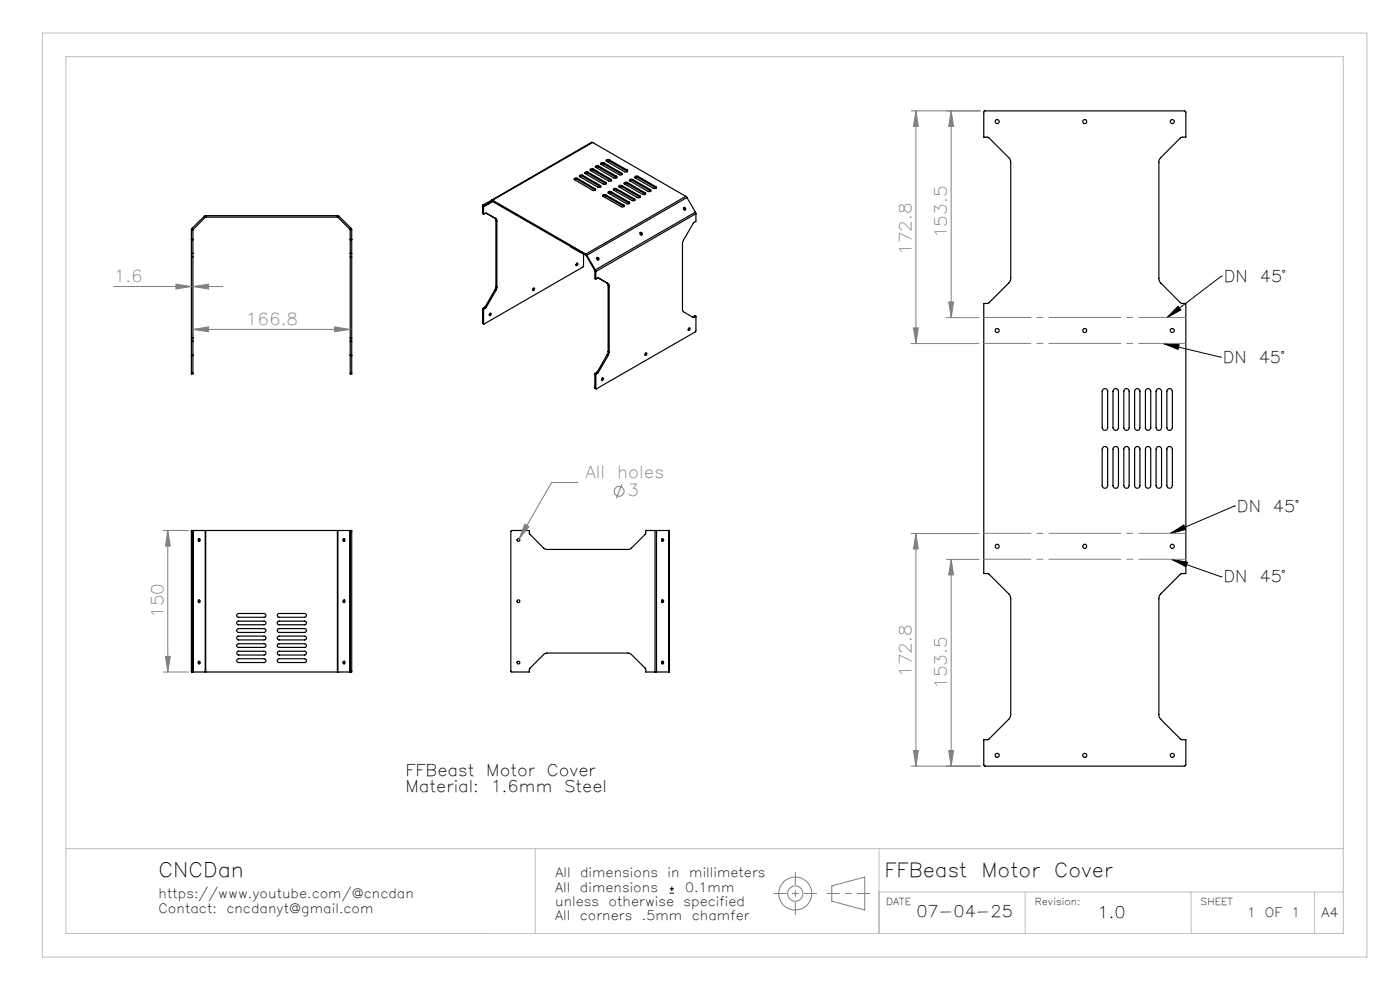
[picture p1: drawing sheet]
<svg xmlns="http://www.w3.org/2000/svg" width="297mm" height="210mm" viewBox="0 0 297 210" stroke-linecap="round" stroke-linejoin="round" font-family="sans-serif">
<g fill="none" stroke="#000" stroke-width=".25">
<path d="M122.4 37.8a.32 .32 0 0 0-.4-.1 .32 .32 0 0 0-.1 .4l3.8 2.2a.32 .32 0 0 0 .4 .2 .32 .32 0 0 0 .2-.5M122.4 38.1h-.6M122.4 37.8l3.9 2.2M122.4 37.8v.3M122.4 38.1l3.9 2.2M123.6 37.2a.32 .32 0 0 0-.5-.1 .32 .32 0 0 0-.1 .4l3.8 2.2a.32 .32 0 0 0 .5 .1 .32 .32 0 0 0 .1-.4M123.6 37.4l-.6 .1M123.6 37.2l3.8 2.2M123.6 37.2v.2M123.6 37.4l3.8 2.2M124.7 36.5a.32 .32 0 0 0-.4-.1 .32 .32 0 0 0-.2 .4l3.9 2.2a.33 .33 0 0 0 .4 .1 .33 .33 0 0 0 .1-.4M124.7 36.8h-.6"/>
<path d="M124.7 36.5l3.8 2.2M124.7 36.5v.3M124.7 36.8l3.8 2.2M125.7 30.2h-.2l-21.2 12.3M125.7 30.2l-21.2 12.3M125.7 30.2l19.8 11.5M125.8 35.8a.38 .38 0 0 0-.4 0 .38 .38 0 0 0-.2 .3l3.9 2.3a.32 .32 0 0 0 .4 .1 .32 .32 0 0 0 .1-.4M125.8 36.1l-.6 .1M125.8 35.8l3.8 2.3M125.8 35.8v.3M125.8 36.1l3.8 2.2M127 35.2a.32 .32 0 0 0-.5-.1 .32 .32 0 0 0-.1 .4l3.8 2.2a.33 .33 0 0 0 .5 .1 .33 .33 0 0 0 .1-.4"/>
<path d="M127 35.4l-.6 .1M127 35.2l3.8 2.2M127 35.2v.2M127 35.4l3.8 2.3M127.4 39.4v.2M127.4 39.6h.1M128.1 34.5a.38 .38 0 0 0-.4 0 .38 .38 0 0 0-.2 .3l3.9 2.3a.32 .32 0 0 0 .4 .1 .32 .32 0 0 0 .1-.4M128.1 34.8h-.6M128.1 34.5l3.8 2.3M128.1 34.5v.3M128.1 34.8l3.8 2.2M128.5 38.7v.3"/>
<path d="M128.5 39h.1M129.2 33.9a.32 .32 0 0 0-.4-.1 .32 .32 0 0 0-.1 .4l3.8 2.2a.33 .33 0 0 0 .5 .1 .33 .33 0 0 0 .1-.4M129.2 34.1l-.6 .1M129.2 33.9v.2M129.2 33.9l3.9 2.2M129.2 34.1l3.9 2.3M129.6 38.1v.2M129.6 38.3h.1M130.8 37.4v.3M130.8 37.7h.1M131.9 39.4a.32 .32 0 0 0-.4-.2 .32 .32 0 0 0-.1 .5l3.8 2.2a.33 .33 0 0 0 .4 .1 .33 .33 0 0 0 .1-.5M131.9 39.6h-.6"/>
<path d="M131.9 39.4l3.8 2.1M131.9 36.8v.2M131.9 39.4v.2M131.9 39.6l3.8 2.2M131.9 37h.1M133.1 38.7a.4 .4 0 0 0-.5-.1 .4 .4 0 0 0-.2 .4l3.9 2.2a.32 .32 0 0 0 .5 .2 .32 .32 0 0 0 .1-.5M133.1 39h-.7M133.1 38.7l3.8 2.2M133.1 36.1v.3M133.1 38.7v.3M133.1 39l3.8 2.2M133.1 36.4h.1"/>
<path d="M134.2 38.1a.32 .32 0 0 0-.4-.2 .32 .32 0 0 0-.2 .5l3.8 2.2a.33 .33 0 0 0 .5 .1 .33 .33 0 0 0 .1-.5M134.2 38.3h-.6M134.2 38.1l3.8 2.1M134.2 38.1v.2M134.2 38.3l3.8 2.2M135.3 37.4a.38 .38 0 0 0-.4-.1 .38 .38 0 0 0-.2 .4l3.9 2.2a.32 .32 0 0 0 .4 .1 .32 .32 0 0 0 .1-.4M135.3 37.7h-.6M135.3 37.4l3.8 2.2M135.3 37.4v.3M135.3 37.7l3.8 2.2M139.1 39.6v.3M139.1 39.9h.1"/>
<path d="M208.8 23.6l42.6-.1 .2 .3v5.3l-1.2 .1-4.2 4.2-.3 .8v25.1l.3 .7 4.2 4.2 1.2 .2v57.3l-1.2 .1-4.2 4.2-.3 .7v25.2l.3 .6 4.2 4.3 1.2 .1v5.3l-.3 .3h-42.4l-.2-.2v-5.4l1.1-.1 4.3-4.3 .3-.9v-24.9l-.3-.6-4.3-4.4h-1.1v-57.3l1.1-.1 4.3-4.4 .3-.6v-24.9l-.3-.9-4.3-4.3-1.1-.1zM40.6 50.8v.1M40.6 53.8v.7M40.6 48.8v2M40.6 50.9v2.9M40.6 54.5v17.2M40.6 48.8h.3M40.6 50.8h.3M40.6 50.9h.3M40.6 53.8h.3M40.6 54.5h.3M40.7 48.4l-.1 .4"/>
<path d="M40.7 48.4l.3 .3M40.9 50.8v.1M40.9 53.8v.7M40.9 48.8v2M40.9 50.9v2.9M40.9 54.5v17.2M41 48.7l-.1 .1M43.3 45.9l-2.6 2.5M43.3 45.9l.2 .2M43.5 46.1l-2.5 2.6M43.6 45.7l-.3 .2M43.6 46.1h-.1"/>
<path d="M43.6 45.7v.4M43.6 45.7h28M43.6 46.1h28M71.6 45.7l.3 .2M71.6 46.1h.1M71.6 45.7v.4M71.7 46.1l2.6 2.6M71.9 45.9l-.2 .2M71.9 45.9l2.6 2.5M74.3 48.7v.1M74.3 50.8v.1M74.3 53.8v.7"/>
<path d="M74.3 48.8v2M74.3 50.9v2.9M74.3 54.5v17.2M74.3 48.8h.3M74.3 50.8h.3M74.3 50.9h.3M74.3 53.8h.3M74.3 54.5h.3M74.5 48.4l.1 .4M74.5 48.4l-.2 .3M74.6 50.8v.1M74.6 53.8v.7"/>
<path d="M74.6 48.8v2M74.6 50.9v2.9M74.6 54.5v17.2M102.4 43.7l.2 .1M102.4 43.7v1.6l.2 .2M102.4 43.5v.2M102.4 43.5l.2 .3M102.6 43.8v1.7M102.6 43.8h.1M103.2 45.2l-.6 .3M103.2 45.2l1.8 1.1M103.2 45.2l2 1.2"/>
<path d="M104.3 42.5h.2M104.3 42.5l.1 .2M104.3 42.5l-1.9 1M104.4 42.7h.1M104.4 42.7l-1.8 1.1M104.5 42.7l19.8 11.4M104.5 42.5v.2M104.5 42.5l19.8 11.4M104.5 42.7l-1.9 1.1M105 46.3l.2 .4M105 46.3l.2 .1M105.2 46.4l.2 .5"/>
<path d="M105.2 46.7l.2 .2M105.2 46.7v14.1M105.4 46.9v14M121.1 52.3l2.2 1.3M122.3 55.8h.1a.25 .25 0 0 1 .1 .3 .25 .25 0 0 1-.3 .1zM122.4 55.8l-.2 .4M123 53.5h.1M123.8 53.9l-.1 2.7-21 12.1-.1-.1M124.3 53.9l.2 .2M124.3 54.1l.1 .1M124.3 53.9v.2M124.4 54.2l1.8 3.2"/>
<path d="M124.5 54.1l-.1 .1M124.5 54.1l1.8 3.1M126.2 57.4v.1M126.2 57.5l.2 .1M126.2 57.5v1.6l.2 .1M126.3 40v.3M126.3 40.3h.1M126.3 57.2l.1 .4M126.3 57.2l-.1 .2M126.4 59.2l.5-.3 2.1 1.3M126.4 57.6v1.6M126.6 54.7l.3 .1v.4"/>
<path d="M128.5 41.3a.32 .32 0 0 0-.4-.1 .32 .32 0 0 0-.1 .5l3.8 2.1a.32 .32 0 0 0 .4 .2 .32 .32 0 0 0 .2-.5M128.5 41.6h-.6M128.5 41.3l3.9 2.2M128.5 41.3v.3M128.5 41.6l3.9 2.2M129.6 40.7a.32 .32 0 0 0-.4-.2 .32 .32 0 0 0-.1 .5l3.8 2.2a.32 .32 0 0 0 .5 .1 .32 .32 0 0 0 .1-.4M129.6 40.9h-.6M129.6 40.7l3.9 2.2M129.6 40.7v.2M129.6 40.9l3.9 2.2M130.8 40a.32 .32 0 0 0-.5-.1 .32 .32 0 0 0-.1 .4l3.9 2.2a.32 .32 0 0 0 .4 .2 .32 .32 0 0 0 .1-.5M130.8 40.3h-.6"/>
<path d="M130.8 40l3.8 2.2M130.8 40v.3M130.8 40.3l3.8 2.2M132.4 43.5v.3M132.4 43.8h.1M133.5 42.9v.2M133.5 43.1v.1M134.6 42.2v.3M134.6 42.5h.1M135.7 41.5v.3M135.7 41.8l.1 .1M135.8 49.4l.3 .1v.4"/>
<path d="M136.9 40.9v.3M136.9 41.2h.1M138 40.2v.3M138 40.5v.1M145 44.1l.2 .1 .1 .3M145.5 41.7l.2 .2M145.5 41.7l-21.2 12.2M145.7 41.9l-21.2 12.2M145.7 41.9l1.8 3.1M147.5 45l.1 .3M147.5 45l-21.2 12.2M147.6 45.3v1.6l-.5 .4-2.1 3.6-.2 .7v14.2l.2 .3 2.1 1.3 .1-.1"/>
<path d="M147.6 45.3l-21.2 12.3M40.6 79.2v.1h.3v-.1M40.6 75.3v.1M40.6 71.7v.7M40.6 72.4v2.9M40.6 75.4v3.8M40.6 79.2h.3M40.6 75.4h.3M40.6 75.3h.3M40.6 72.4h.3M40.6 71.7h.3M40.9 75.3v.1"/>
<path d="M40.9 71.7v.7M40.9 72.4v2.9M40.9 75.4v3.8M74.3 79.2v.1h.3v-.1M74.3 75.3v.1M74.3 71.7v.7M74.3 72.4v2.9M74.3 75.4v3.8M74.3 79.2h.3M74.3 75.4h.3M74.3 75.3h.3M74.3 72.4h.3"/>
<path d="M74.3 71.7h.3M74.6 75.3v.1M74.6 71.7v.7M74.6 72.4v2.9M74.6 75.4v3.8M102.4 68.5l.2 .2M102.4 65.5v3M102.4 65.5l.2 .1M102.4 68.5l.2 .1M102.6 65.6v3M102.7 65.3l.2 .1M102.7 65.3l-.3 .2"/>
<path d="M102.9 65l-.2 .3M102.9 65.4l-.3 .2M102.9 65l.3 .2M103.2 65.2l-.3 .2M104 66.5l-.2 .3M105 61.5l.2 .1M105 61.5l-2.1 3.5M105.2 60.8l-.2 .7M105.2 61.6l-2 3.6M105.2 60.8l.2 .1M105.4 60.9l-.2 .7M113.1 61.2l.1-.1a.23 .23 0 0 1 .2 .4 .23 .23 0 0 1-.4 0z"/>
<path d="M113.2 61.1l-.2 .4M126.2 79.2v3.1M126.2 79.2l.2 .2M126.4 79.4v3M126.5 79l.3 .2M126.5 79l-.3 .2M126.8 78.8l-.3 .2M126.8 78.8l.2 .1M126.8 79.2l-.4 .2M127 78.9l-.2 .3M128.8 75.2l.2 .2M128.8 75.2l-2 3.6"/>
<path d="M129 74.5l-.2 .7M129 60.5l.2 .1M129 74.5l.2 .2M129 60.5v14M129 60.2l.2 .4M129 60.2l-.2-.2 .2 .5M129 75.4l-2 3.5M129.2 74.7l-.2 .7M129.2 60.6v14.1M136.9 75l.2-.1a.25 .25 0 0 1 .1 .3 .25 .25 0 0 1-.4 .1zM137 74.9l-.2 .3M146.1 69.7l.2-.1a.24 .24 0 0 1 0 .3 .24 .24 0 0 1-.3 0z"/>
<path d="M146.2 69.6l-.2 .3M146.8 67.2h.2M147 67.2l.2 .1M147.6 67.1v3.1l-.1 .2-21 12.1-.1-.1M147.6 67.1l-.4 .2M147.6 67.1l-.2-.1-.4 .2M126.2 82.3l.2 .2M126.2 82.3l.2 .1M127.7 80.3l.1-.1a.23 .23 0 0 1 .2 .3 .23 .23 0 0 1-.4 .1zM127.8 80.2l-.2 .3M234 94.9a.57 .57 0 0 1 .6-.2 .57 .57 0 0 1 .4 .6v7.7a.58 .58 0 0 1-.6 .6 .58 .58 0 0 1-.6-.6v-7.7zM234 82.6a.57 .57 0 0 1 .6-.1 .57 .57 0 0 1 .4 .5v7.7a.58 .58 0 0 1-.6 .6 .58 .58 0 0 1-.6-.6v-7.7z"/>
<path d="M236.3 94.9a.57 .57 0 0 1 .6-.2 .57 .57 0 0 1 .4 .6v7.7a.58 .58 0 0 1-.6 .6 .58 .58 0 0 1-.6-.6v-7.7zM236.3 82.6a.57 .57 0 0 1 .6-.1 .57 .57 0 0 1 .4 .5v7.7a.58 .58 0 0 1-.6 .6 .58 .58 0 0 1-.6-.6v-7.7zM238.6 94.9a.55 .55 0 0 1 .6-.1 .55 .55 0 0 1 .3 .5v7.7a.56 .56 0 0 1-.5 .6 .56 .56 0 0 1-.6-.6v-7.7zM238.6 82.6a.55 .55 0 0 1 .6-.1 .55 .55 0 0 1 .3 .5v7.7a.56 .56 0 0 1-.5 .6 .56 .56 0 0 1-.6-.6v-7.7zM240.9 94.9a.55 .55 0 0 1 .6-.1 .55 .55 0 0 1 .3 .5v7.7a.56 .56 0 0 1-.5 .6 .56 .56 0 0 1-.6-.6v-7.7zM240.9 82.6a.55 .55 0 0 1 .6-.1 .55 .55 0 0 1 .3 .5v7.7a.56 .56 0 0 1-.5 .6 .56 .56 0 0 1-.6-.6v-7.7zM243.1 94.9a.57 .57 0 0 1 .7-.2 .57 .57 0 0 1 .3 .6v7.7a.56 .56 0 0 1-.5 .6 .56 .56 0 0 1-.6-.6v-7.7zM243.1 82.6a.57 .57 0 0 1 .7-.1 .57 .57 0 0 1 .3 .5v7.7a.56 .56 0 0 1-.5 .6 .56 .56 0 0 1-.6-.6v-7.7zM245.4 82.6a.57 .57 0 0 1 .7-.1 .57 .57 0 0 1 .3 .5v7.7a.58 .58 0 0 1-.6 .6 .58 .58 0 0 1-.5-.6v-7.7zM245.4 94.9a.57 .57 0 0 1 .7-.2 .57 .57 0 0 1 .3 .6v7.7a.58 .58 0 0 1-.6 .6 .58 .58 0 0 1-.5-.6v-7.7zM247.7 82.6a.57 .57 0 0 1 .6-.1 .57 .57 0 0 1 .4 .5v7.7a.58 .58 0 0 1-.6 .6 .58 .58 0 0 1-.6-.6v-7.7zM247.7 94.9a.57 .57 0 0 1 .6-.2 .57 .57 0 0 1 .4 .6v7.7a.58 .58 0 0 1-.6 .6 .58 .58 0 0 1-.6-.6v-7.7z"/>
<path d="M40.6 112.7v29.6M40.6 112.7h.3M40.9 112.5v.2M40.9 112.5h-.3v.2M40.9 112.5h.1M40.9 112.7v29.6M41 112.5h2.5M41 112.5v30M42.2 114.3v.5M43.5 112.5h.1M43.5 112.5v30M43.6 112.5h28"/>
<path d="M43.6 112.5v30M71.6 112.5h.1M71.6 112.5v30M71.7 112.5h2.9v.2M71.7 112.5v30M72.8 114.3a.24 .24 0 0 1 .4 .2 .25 .25 0 0 1-.4 .3zM73.1 114.3v.5M74.3 112.7v-.2v30v-.2M74.3 112.7h.3M74.3 112.7v29.6M74.6 112.7v29.6M139 112.5h-2l-.1 .8-3 3-.6 .2h-17.4l-.6-.2-2.9-3-.1-.8h-3.7l-.2 .2 .1 29.8h3.8l.1-.7 3-3 .6-.3h17.2l.6 .2 3.1 3 .1 .8h2"/>
<path d="M139 112.5h.3M139 112.5v30M139.3 112.5h2.6M139.3 112.5v30M140.4 114.3a.25 .25 0 0 1 .4 .2 .25 .25 0 0 1-.4 .2zM140.4 114.3v.5M141.9 112.5h.1v30h-.1M141.9 112.5v30M42.2 127.3a.25 .25 0 0 1 .3 .3 .25 .25 0 0 1-.4 .1zM42.2 127.3v.5M50.3 136.7l.2-.1h5.5a.39 .39 0 0 1 .4 .3 .39 .39 0 0 1-.4 .4h-5.5l-.3-.2zM50.3 135.1l.3-.2h5.4a.41 .41 0 0 1 .4 .4 .41 .41 0 0 1-.4 .4h-5.5l-.3-.3z"/>
<path d="M50.3 131.9l.2-.1h5.5a.39 .39 0 0 1 .4 .3 .39 .39 0 0 1-.4 .4h-5.5l-.3-.2zM50.3 130.3l.3-.2h5.4a.41 .41 0 0 1 .4 .4 .41 .41 0 0 1-.4 .4h-5.4l-.4-.2zM50.3 139.9l.3-.2h5.4a.41 .41 0 0 1 .4 .4 .41 .41 0 0 1-.4 .4h-5.5l-.3-.3zM50.4 138.2l5.6-.1a.41 .41 0 0 1 .4 .4 .41 .41 0 0 1-.4 .5h-5.4a.41 .41 0 0 1-.4-.3 .41 .41 0 0 1 .2-.5zM50.4 133.4l5.6-.1a.41 .41 0 0 1 .4 .4 .41 .41 0 0 1-.4 .5h-5.4a.41 .41 0 0 1-.4-.3 .41 .41 0 0 1 .2-.5zM58.9 130.3l.3-.2h5.4a.41 .41 0 0 1 .4 .4 .41 .41 0 0 1-.4 .4h-5.4l-.3-.1zM58.9 136.7l.2-.1h5.5a.39 .39 0 0 1 .4 .3 .39 .39 0 0 1-.4 .4h-5.5l-.2-.1zM58.9 139.9l.3-.2h5.4a.41 .41 0 0 1 .4 .4 .41 .41 0 0 1-.4 .4h-5.5l-.2-.1zM58.9 135.1l.3-.2h5.4a.41 .41 0 0 1 .4 .4 .41 .41 0 0 1-.4 .4h-5.5l-.3-.3zM58.9 131.9l.2-.1h5.5a.39 .39 0 0 1 .4 .3 .39 .39 0 0 1-.4 .4h-5.5l-.2-.1zM59 138.2l5.6-.1a.41 .41 0 0 1 .4 .4 .41 .41 0 0 1-.4 .5h-5.4a.41 .41 0 0 1-.4-.3 .41 .41 0 0 1 .2-.5zM59 133.4l5.6-.1a.41 .41 0 0 1 .4 .4 .41 .41 0 0 1-.4 .5h-5.4a.41 .41 0 0 1-.4-.3 .41 .41 0 0 1 .2-.5z"/>
<path d="M72.9 127.3a.25 .25 0 0 1 .3 .3 .25 .25 0 0 1-.4 .1zM73.1 127.3v.5M140.4 127.3v.5M140.5 127.2a.26 .26 0 0 1 .3 .4 .26 .26 0 0 1-.4 .1zM40.6 142.3v.2h.3M40.6 142.3h.3M40.9 142.3v.2M40.9 142.5h.1M41 142.5h2.5M42.2 140.3v.5M43.5 142.5h.1M43.6 142.5h28"/>
<path d="M71.6 142.5h.1M72.8 140.3a.24 .24 0 0 1 .4 .2 .24 .24 0 0 1-.4 .2zM73.1 140.3v.5M74.3 142.3h.3M74.6 142.3v.2h-2.9M139 142.5h.3M139.3 142.5h2.6M140.4 140.3a.25 .25 0 0 1 .4 .2 .25 .25 0 0 1-.4 .2zM140.4 140.3v.5"/>
<circle cx="211.5" cy="25.8" r=".43"/>
<circle cx="230.1" cy="25.8" r=".43"/>
<circle cx="248.7" cy="25.8" r=".43"/>
<circle cx="126.8" cy="54.9" r=".26"/>
<circle cx="136" cy="49.5" r=".28"/>
<circle cx="145.2" cy="44.2" r=".26"/>
<circle cx="104" cy="66.7" r=".25"/>
<circle cx="211.5" cy="70.1" r=".42"/>
<circle cx="230.1" cy="70.1" r=".42"/>
<circle cx="248.7" cy="70.1" r=".42"/>
<circle cx="42.3" cy="114.6" r=".27"/>
<circle cx="110" cy="114.5" r=".3"/>
<circle cx="211.5" cy="115.9" r=".43"/>
<circle cx="230.1" cy="115.9" r=".43"/>
<circle cx="248.7" cy="115.9" r=".43"/>
<circle cx="110" cy="127.5" r=".3"/>
<circle cx="42.3" cy="140.6" r=".27"/>
<circle cx="110" cy="140.5" r=".3"/>
<circle cx="211.5" cy="160.2" r=".43"/>
<circle cx="230.1" cy="160.2" r=".43"/>
<circle cx="248.7" cy="160.2" r=".43"/>
</g>
<g fill="none" stroke="#808080" stroke-width=".21">
<path d="M194.3 23.5l.5 3.3h-1zM194.3 23.5v49.4M201.8 23.5l.5 3.3h-1zM201.8 23.5v43.9M208 23.5h-14.7M24.1 60.8h23.2M37.3 60.3l3.3 .5-3.3 .5zM40.9 60.8l3.3-.5v1zM40.9 69.9l3.3-.6v1.1zM40.9 69.9h33.4M71 69.3l3.3 .6-3.3 .5zM193.3 72.9h14.4"/>
<path d="M193.8 69.6h1l-.5 3.3zM200.8 67.4h6.9M201.3 64.1h1l-.5 3.3zM34.6 112.5h5.4M35.6 112.5l.5 3.3h-1zM35.6 112.5v30M111.3 111.2l.9 .5-2.1 2.6zM122.6 102.4h-5.6l-6.9 11.9M131.9 102.7l-1.2 3M193.3 113.2h14.4M194.3 113.2l.5 3.2h-1zM194.3 113.2v49.3"/>
<path d="M200.8 118.7h6.9M201.8 118.7l.5 3.2h-1zM201.8 118.7v43.8M35.1 139.2h1l-.5 3.3zM34.6 142.5h5.4M193.8 159.2h1l-.5 3.3zM201.3 159.2h1l-.5 3.3zM193.3 162.5h14.7M176.5 187.9l6.9-1.9v7l-6.9-1.8z"/>
<circle cx="131.4" cy="104.2" r="1.04"/>
<circle cx="168.7" cy="189.5" r="3.5"/>
<circle cx="168.7" cy="189.5" r="1.62"/>
</g>
<g fill="none" stroke="#000" stroke-width=".21">
<path d="M259.1 58.6h.1M259.1 58.6l-11.5 8.8M246.8 72.9l3.4 .2-.3 1zM246.8 72.9l12.1 2.8M249.9 65l.6 .7-2.9 1.7zM258.9 75.7h.1M248.3 113.2l2.8-1.8 .4 .9zM248.6 118.7l3.3 .6-.3 .9zM248.6 118.7l10.4 3.6M261.9 107.3h.1M261.9 107.3l-13.6 5.9M259 122.3h.1"/>
<path d="M142.1 189.5h.9M142.1 188.6h.9M142.5 188.1v.9"/>
</g>
<path d="M251.6 67.3h-42.9M251.6 72.8h-42.9M251.6 113.1h-42.9M251.6 118.6h-42.9" fill="none" stroke="#808080" stroke-width=".21" stroke-dasharray="15.2 1.3 1.3 1.3" stroke-dashoffset="5.2"/>
<path d="M164.2 189.5h9M168.7 194v-9M175.5 189.5h9" fill="none" stroke="#808080" stroke-width=".21" stroke-dasharray="6.3 1.3 1.3 1.3" stroke-dashoffset="3.8"/>
<path d="M9 7h281v196h-281zM14 12h271v186h-271zM14 180h271M113.6 180v18M186.5 180v18M186.5 189.2h98.5M217.5 189.2v8.8M252.7 189.2v8.8M278.9 189.2v8.8" fill="none" stroke="#c0c0c0" stroke-width=".21"/>
<path d="M249.9 65l.6 .7-2.9 1.7zM246.8 72.9l3.4 .2-.3 1zM248.3 113.2l2.8-1.8 .4 .9zM248.6 118.7l3.3 .6-.3 .9z" fill="#000"/>
<g fill="#808080">
<path d="M71 69.3l3.3 .6-3.3 .5zM40.9 69.9l3.3-.6v1.1z"/>
<path d="M37.3 60.3l3.3 .5-3.3 .5zM40.9 60.8l3.3-.5v1zM111.3 111.2l-1.2 3.1 2.1-2.6z"/>
<path d="M201.3 64.1h1l-.5 3.3zM201.8 23.5l.5 3.3h-1z"/>
<path d="M35.6 112.5l.5 3.3h-1zM35.1 139.2h1l-.5 3.3z"/>
<path d="M194.3 23.5l.5 3.3h-1zM193.8 69.6h1l-.5 3.3zM201.8 118.7l.5 3.2h-1zM201.3 159.2h1l-.5 3.3zM194.3 113.2l.5 3.2h-1zM193.8 159.2h1l-.5 3.3z"/>
</g>
<text font-size="4.2" x="33.6" y="186">CNCDan</text>
<g font-size="4.1">
<text x="187.6" y="186">FFBeast</text>
<text x="208.2" y="186">Motor</text>
<text x="223.7" y="186">Cover</text>
</g>
<g font-size="3.5" fill="#808080">
<text x="200.8" y="50.5" transform="rotate(-90 200.8 50.5)">153.5</text>
<text x="24.2" y="59.8">1.6</text>
<text x="193.4" y="54.1" transform="rotate(-90 193.4 54.1)">172.8</text>
<text x="52.2" y="68.9">166.8</text>
<text x="124.2" y="101.4">All</text>
<text x="131" y="101.4">holes</text>
<text x="133.1" y="105.1">3</text>
<text x="34.7" y="131.1" transform="rotate(-90 34.7 131.1)">150</text>
<text x="193.4" y="143.6" transform="rotate(-90 193.4 143.6)">172.8</text>
<text x="200.8" y="146.2" transform="rotate(-90 200.8 146.2)">153.5</text>
</g>
<g font-size="3.4">
<text x="259.6" y="59.8">DN</text>
<text x="267.3" y="59.8">45°</text>
<text x="259.4" y="77">DN</text>
<text x="267" y="77">45°</text>
<text x="262.4" y="108.6">DN</text>
<text x="270" y="108.6">45°</text>
<text x="259.6" y="123.6">DN</text>
<text x="267.2" y="123.6">45°</text>
<text x="86" y="164.5">FFBeast</text>
<text x="103.2" y="164.5">Motor</text>
<text x="116" y="164.5">Cover</text>
<text x="86" y="168">Material:</text>
<text x="104.1" y="168">1.6mm</text>
<text x="119.7" y="168">Steel</text>
<text x="194.4" y="194.6">07-04-25</text>
<text x="232.8" y="194.7">1.0</text>
</g>
<g font-size="2.7">
<text x="117.8" y="186">All</text>
<text x="123.1" y="186">dimensions</text>
<text x="141.6" y="186">in</text>
<text x="146.2" y="186">millimeters</text>
<text x="33.6" y="190.6">https://www.youtube.com/@cncdan</text>
<text x="117.8" y="189.2">All</text>
<text x="123" y="189.2">dimensions</text>
<text x="145.3" y="189.2">0.1mm</text>
<text x="33.6" y="193.6">Contact:</text>
<text x="48" y="193.6">cncdanyt@gmail.com</text>
<text x="117.8" y="192.2">unless</text>
<text x="117.8" y="195.2">All</text>
<text x="123" y="195.2">corners</text>
<text x="129.1" y="192.2">otherwise</text>
<text x="136.2" y="195.2">.5mm</text>
<text x="145" y="192.2">specified</text>
<text x="146.8" y="195.2">chamfer</text>
<text x="264.6" y="194.5">1</text>
<text x="268.4" y="194.5">OF</text>
<text x="273.9" y="194.5">1</text>
<text x="280.3" y="194.5">A4</text>
</g>
<g font-size="2">
<text x="188" y="192">DATE</text>
<text x="219.5" y="192">Revision:</text>
<text x="254.7" y="192">SHEET</text>
</g>
</svg>
